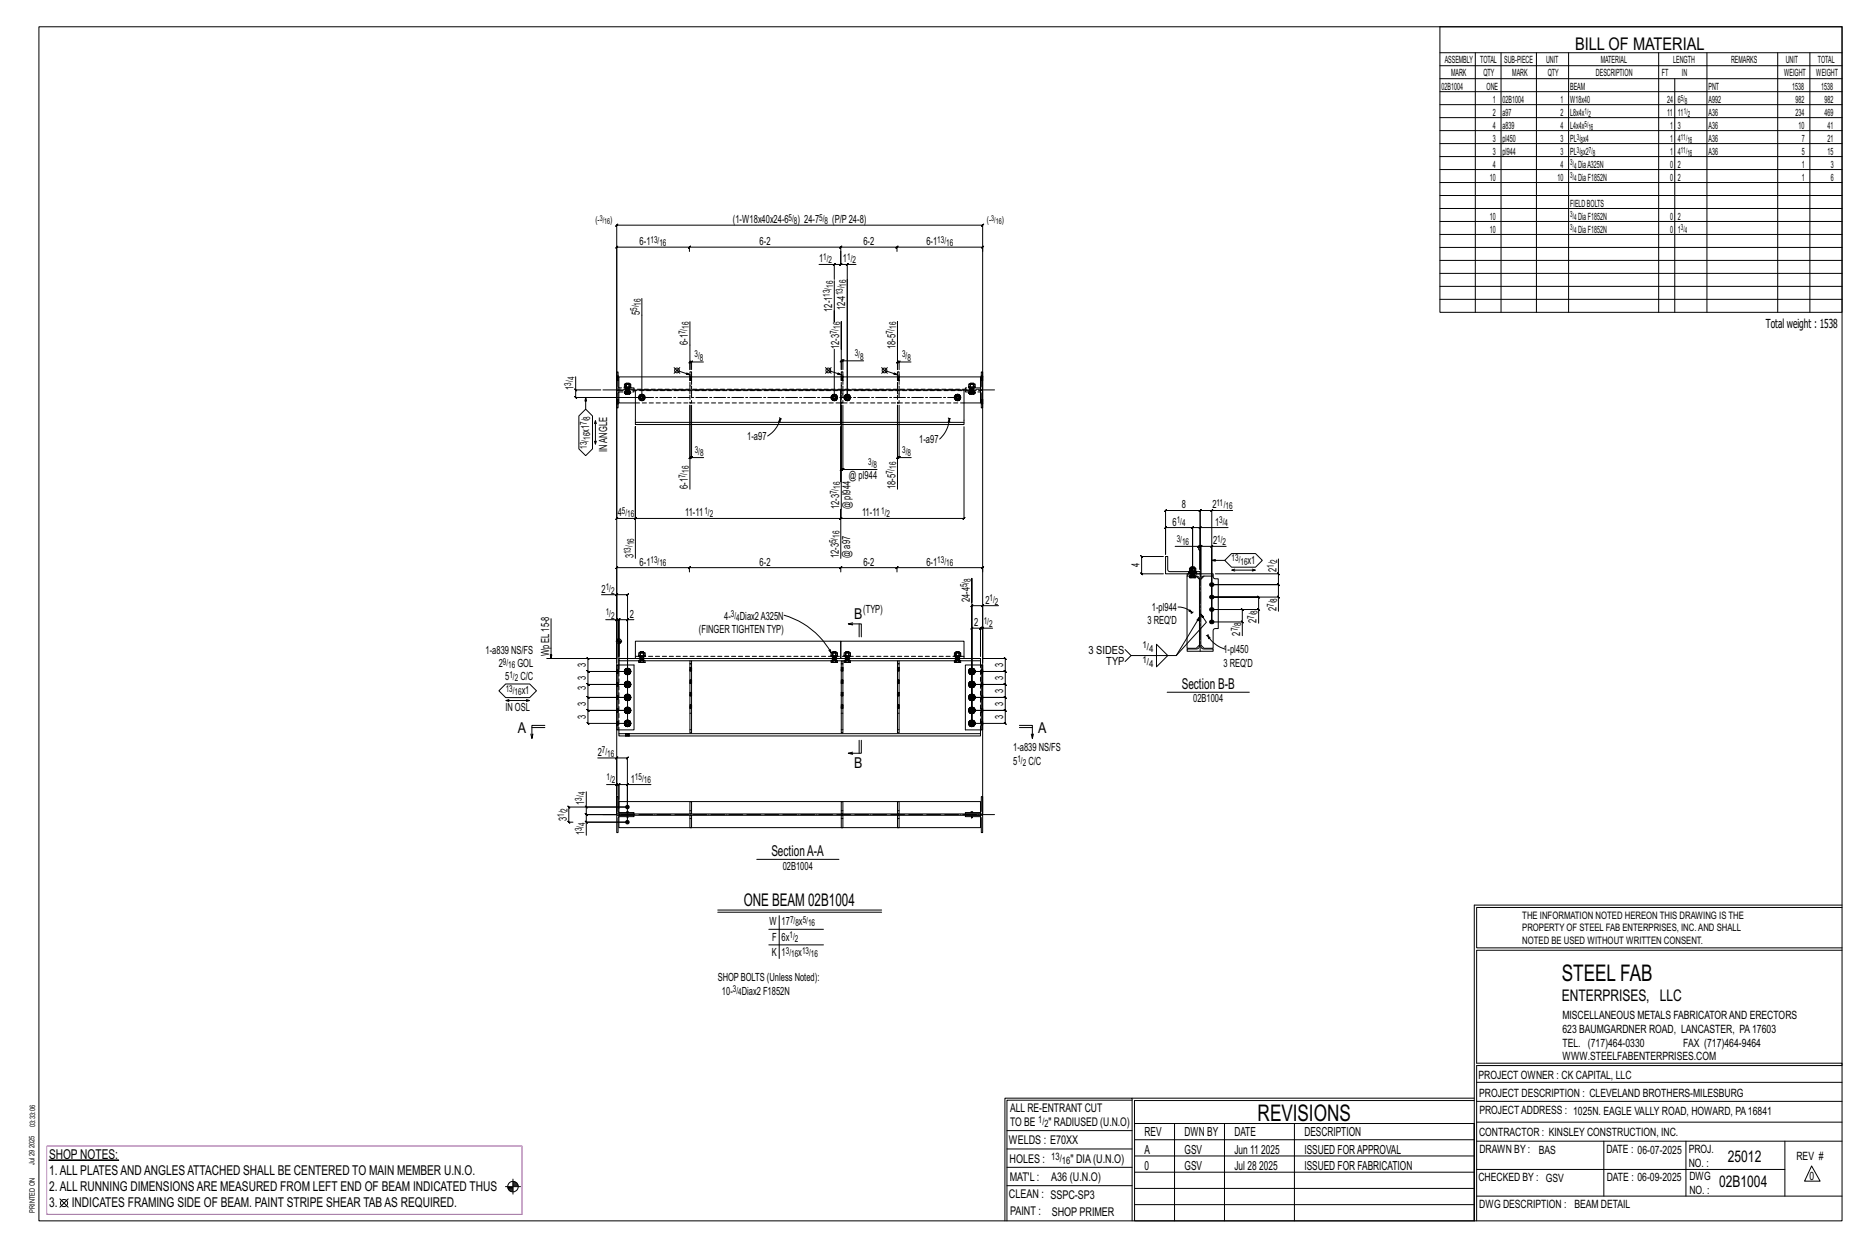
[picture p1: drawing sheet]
<svg xmlns="http://www.w3.org/2000/svg" width="914mm" height="610mm" viewBox="0 0 914 610" stroke-linecap="round" stroke-linejoin="round" font-family="sans-serif">
<g fill="#000" stroke="#000" stroke-width=".49">
<path d="M24 568h34z"/>
<circle cx="593" cy="298" r="1"/>
<circle cx="593" cy="286" r="1"/>
<circle cx="593" cy="292" r="1"/>
<circle cx="593" cy="304" r="1"/>
<circle cx="307" cy="395" r=".9"/>
<circle cx="307" cy="402" r=".9"/>
</g>
<g fill="none" stroke="#000" stroke-width=".49">
<path d="M19 13h883v584h-883zM705 13h197v140h-197zM705 26h197M705 32h197M705 39h197M722 26v127M735 26v127M752 26v127M768 26v127M812 26v127M820 39v114M836 26v127"/>
<path d="M870 26v127M886 26v127M705 45h197M705 51h197M705 58h197M705 64h197M705 70h197M705 77h197M705 83h197M705 89h197M705 96h197M705 102h197"/>
<path d="M705 108h197M705 115h197M337 121l1-1zM337 123l1-3-1 1h-35v-1l-1 1h1v72M337 121h75h-1l1-1v3M401 129h7v8M408 129v1l1-1zM408 137v20v-5M412 123v6l-1 1 1-1h-4M412 123v6l-1 1 1-1h3M412 121h27l1-1-1 3M412 120l-1 1z"/>
<path d="M415 129l-1 1zM419 129h-4v65v-57M439 121h42l1-1-1 3M440 120l-1 1zM705 121h197M705 127h197M705 134h197M314 146v48M338 157v24v-4l-1 1 1-1h1M705 140h197M705 146h197M330 180l3 3"/>
<path d="M333 180l-3 3M339 177l-1 1zM344 177h-5v4M404 180l3 3M407 180l-3 3M408 171v23zM412 171v-14v24v-4h-1l1-1v1h1M413 177v-1l-1 1zM423 177h-10v4M432 180l2 3M434 180l-2 3M439 171v-14v24v-4v1l1-1h-1h1"/>
<path d="M441 177l-1 1zM446 177h-6v4M281 190l1 1zM282 184v7h12M282 191v3h-1l1 1v-1h31M287 194v6M302 195h.1M302 198h.1M302 184h.1M302 186h.1M302 192v62h-1l1-1v1h9l1-1-1 1v-45v45l1-1-1 1h101h-1l1-1v1v-5v5h-1l1-1v1h60h-1l1-1v1v-45M303 195h.1"/>
<path d="M303 198h.1M303 184h.1M303 186h.1M303 191h-1v9h1v-8M303 190v-8h-1v8h1M306 189l3 1zM306 192h.1M306 189v-1v1M306 192v1M306 192h1h-1v1M306 190h.1M306 191h.1"/>
<path d="M306 193l1-1h1v1M307 192h.1M307 193l1-1v1M308 192h-1v1M308 189v-1h-2h3v1M308 190h.1M308 191h.1M308 192h.1M308 192h1M309 192h.1M309 192l-1 1M311 197h-8v-13h177v13h-8"/>
<path d="M313 193h2l1 1-1 2h-2v-2zM331 181l7 2M338 184h.1M338 186h.1M338 183v-1h1v2M338 183v1M339 198v26h5M339 184h.1M339 186h.1M405 181l7 2M408 193h1l1 1-1 2h-1l-1-2zM412 191h60v17h-60z"/>
<path d="M412 184h.1M412 186h.1M412 183v-1h1v2M412 183v1M413 198v32h16M413 184h.1M413 186h.1M414 193h2v1v2h-2l-1-2zM433 181l6 2M439 184h.1M439 186h.1M439 183v-1h1v2"/>
<path d="M439 183v1M440 198v26h6M440 184h.1M440 186h.1M468 193h1l1 1-1 2h-1l-1-2zM474 189l3 1zM474 192h.1M474 189v-1h1v1M474 192l1 1M475 192h-1l1 1M475 190h.1M475 191h.1"/>
<path d="M475 192h.1M475 193v-1h2l-1 1M475 192h1M476 193l1-1v1M476 192l-1 1M476 188h1v1M477 188h-2h1v1M477 190h.1M477 191h.1M477 192h.1M477 192l-1 1M480 191h1v9h-1v-8"/>
<path d="M480 190v-8h1v8h-1M480 195h.1M480 198h.1M480 184h.1M480 186h.1M481 195h.1M481 198h.1M481 184h.1M481 186h.1M283 204l4-4 3 4v16l-3 3-4-3zM291 207v-1l1 1M291 216v1"/>
<path d="M291 206v11l1-1M311 207h101v1h-101zM311 209v64M382 204v1M382 205v1h-1zM382 205a14 14 0 0 1-6 8M382 205h1M412 209v27zM412 206v1h60M412 206v-15h-101v16M412 209v27M464 204l1 1"/>
<path d="M465 205v2l-1-1zM465 205a15 15 0 0 1-5 10M465 205h.1M339 224v-1l-1 1zM339 224h-1v-1l-1 1h1v-26v41M412 230l1-1zM413 230h-1v-1l-1 1h1v-32v51M440 224l1-1-1 1zM440 224h-1l1-1-1 1v-26v41M412 249v24M587 258h1l-1 1zM587 258h-3l-1 1 1-1v24v-24l-1 1 1-1h-13l-1 1 1-1v13v-21h-1l1-1v1h16l1-1-1 1v29v-21h14"/>
<path d="M593 250l1-1zM593 250h-6l1-1-1 1v29v-9v-1v-2h-12M603 250h-10v54v-37h7M337 280l1-3-1 1h-35v-1l-1 1h1v46M337 278h75h-1l1-1v3M338 277l-1 1zM411 278l1-1zM412 278h27l1-1-1 3M439 278h42l1-1-1 3M440 277l-1 1zM569 272h-10h-1l1 1v-1v9l-1-1 1 1h10M571 272h1v7v1h15v1h-16z"/>
<path d="M582 280h.1M582 279l3 1zM582 279v-1h1v1M583 280h.1M585 279v-1h-2v-1l2 1v1M585 280h.1M586 280h.1M586 268l1-1zM587 267h1l-1 1 1-1v15v-15l-1 1 1-1h5M593 268l1-1zM593 274h7M600 274l3-3h12l3 3-3 3h-12z"/>
<path d="M603 279h11h-1M604 278l-1 1h1M613 278l1 1M626 273v8h-31M294 291h8v31v-19h-5M301 291l1-1zM302 291h5l1-1-1 1v63h-19l-1-1 1 1v-6l-1-1 1 1h19h-19l-1-1 1 1v-7v1l-1-1h1h19h-19v1l-1-1h1v-6l-1-1 1 1h19h-19l-1-1 1 1v-6l-1-1 1 1-1-1 1 1v-7v1l-1-1h1h12M476 295v-12v71v-58l-1 1 1-1h5M481 297l1-1zM489 296h-8v26h11l1 1-1-1v7v-1l1 1h-1h-16h16v-1l1 1h-1v6v-1l1 1h-1h-16h16v-1l1 1h-1v6l1 1-1-1h-16h16l1 1-1-1v7v-1l1 1h-1h-16h16v-1l1 1h-1v6v-1l1 1h-1h-16v-47l-1 1 1-1h4l-1 1 1-1v14v-14l-1 1 1-1h1M577 297l4 1 3 2M581 281h13v1h-5l-1 1v33l1 1 5 1v1h-13v-1l5-1 1-1v-33l-1-1h-5z"/>
<path d="M581 282v35h5l1-1M582 281h.1M582 282h1v1h-1zM582 298l2 2-2-1zM583 281h.1M583 282h.1M583 282h2v1v-1M583 283h2M584 300h-1M584 299v1M585 281h.1M585 282h.1"/>
<path d="M586 282l1 1M586 281h.1M589 282l-1 1M594 282v1h2v25h-2v9h-5l-1-1M616 298l1 1zM616 298v-6l1 1-1-1h-23h33v7M625 292l1 1zM625 280l1 1zM626 281v5h-1l1 1v-1h-33h33h-1l1 1v-1v6M270 303v19M301 304l1-1zM302 314h2"/>
<path d="M302 303h8M302 313v1M303 313v1M303 312v9v-18l-1 1 1-1-1 1 1-1v26M303 314v1M304 314v1M304 314h.1M307 304l1-1zM307 303v26h-19h19M311 314h101v8h-101zM384 301a39 39 0 0 1 23 19M406 318l1 2z"/>
<path d="M412 314h60v8h-60zM417 306l-2-1h7v7M417 305h-2M421 305v7M469 319h1v2M470 319h-2h1v2M481 308l1-1zM486 307h-5v17M566 315l6 6-6 5zM587 302l-11 19h-22l-3-3M588 300l3 4-15 17M591 311l1 1z"/>
<path d="M591 311a15 15 0 0 0 9 7M591 311h.1M592 311h-1M593 304h15v7M608 304l1 1zM608 304v-6l1 1-1-1h-15h23v7M244 338l4-3h11l4 3-4 3h-11zM268 322h34M302 325h1v32h-1zM303 325h7v32h-7M303 323v2M306 335h.1"/>
<path d="M306 329h.1M306 334v1M306 328v1M306 336h1M306 330h1M306 334v1v1v-1M306 328v-1v2v1v-1M306 329l1 1M307 340h-1M307 333l-1 1M307 327h-1M307 336h1"/>
<path d="M307 329l1 1M307 334l1-1v1M307 327l-1 1M307 327h1v1M308 334l1 1M308 328l1 1M308 340h-1M308 333l-1 1M308 327l-1 1M308 336h-1M308 329v1h-1M308 335h1l-1 1"/>
<path d="M308 329h1l-1 1M308 335v1M308 329h.1M308 334h1h-1M308 327l1 1h-1M309 334v1M309 328v1M311 322h-8v1h35M313 321h3zM313 323v1zM313 321v-2v2M313 322h.1"/>
<path d="M313 323h.1M313 321h.1M313 323h2v1h1v-1h-1M313 324h2M315 321v-2h-2h3v2M315 321h.1M315 322h.1M315 323h.1M338 323h1v36h-1zM339 323h73M407 321h3zM407 323h1v1h-1z"/>
<path d="M407 321v-2h1v2M408 322h.1M408 323h.1M408 321h.1M408 323h1v1h1v-1h-1M408 324h1M409 321v-2h-1h2v2M409 321h.1M409 322h.1M409 323h.1M412 323h1v36h-1zM413 323h26"/>
<path d="M413 321h3zM413 323h1v1h-1zM413 321v-2h1v2M414 322h.1M414 323h.1M414 321h.1M414 323h2v1v-1M414 324h2M416 321v-2h-2h2v2M416 321h.1M416 322h.1M416 323h.1"/>
<path d="M439 323h1v36h-1zM467 321h3zM467 323h1v1h-1zM467 321v-2h1v2M468 322h.1M468 323h.1M468 321h.1M468 323h1v1h1v-1h-1M468 324h1M470 321h.1M470 322h.1M470 323h.1"/>
<path d="M472 322h8v1h-40M474 335h1M474 329h1M474 328l1 1M474 334l1 1M475 330h.1M475 336h.1M475 329h-1M475 335h-1M475 328v-1l-1 2 1 1v-1M475 334l-1 1 1 1v-1M475 329l1 1"/>
<path d="M475 336h1M475 327h.1M475 333v1M475 340h.1M476 327l-1 1M476 327h1l-1 1M476 333l-1 1M476 334v-1l1 1h-1M476 340h-1M476 328l1 1M476 334l1 1M476 329l1 1h-1"/>
<path d="M476 336h1h-1M477 329v1M477 335v1M477 329h-1M477 335l-1 1M477 327v1M477 334h.1M477 328v1M477 334v1M480 323v2M480 325h1v32h-1zM480 325h-7v32h7"/>
<path d="M554 321l-3 3M571 339h41M248 343h11h-1M249 342l-1 1h1M258 342l1 1M260 359v2M260 356h7M267 355h-7v6l1-2M303 359h177v1h-177zM303 357v2M306 354h.1M306 348h.1"/>
<path d="M306 341h.1M306 353v1M306 347v1M306 355h1M306 349h1M306 342l1 1M306 341v1M306 354v-1v1v1v-1M306 347v-1v2v1v-1M306 341v-1v1v1M306 359h.1M306 348l1 1"/>
<path d="M307 353h-1M307 346h-1M307 355h1M307 349h1M307 342l1 1M307 352l-1 1M307 353h1M307 346l-1 1M307 347l1-1v1M307 340h1M308 353l1 1M308 347l1 1"/>
<path d="M308 340l1 1v1M308 353h-1M308 346l-1 1M308 355h-1M308 348v1h-1M308 342v1l-1-1M308 359h.1M308 354h1l-1 1M308 348h1l-1 1M308 342h1h-1M308 354v1M308 348v1"/>
<path d="M308 341v1M308 353h1l-1 1M308 346l1 1h-1M308 340l1 1h-1M309 353v1M309 347v1M309 341h.1M474 354h1M474 348h1M474 341h1M474 347l1 1M474 353l1 1"/>
<path d="M475 342v1M475 349h.1M475 355h.1M475 341l-1 1M475 348h-1M475 354h-1M475 341v-1l-1 1 1 1M475 347v-1l-1 2 1 1v-1M475 354v-1l-1 1 1 1v-1M475 342l1 1M475 348l1 1M475 355h1"/>
<path d="M475 346h.1M475 353h.1M475 349h1M476 340h1h-1M476 346l-1 1M476 347v-1h1l-1 1M476 352l-1 1M476 353h1h-1M476 340l1 1v1M476 347l1 1M476 353l1 1M476 353h-1"/>
<path d="M476 342h1l-1 1v-1M476 348l1 1h-1M476 355h1h-1M477 342h.1M477 348v1M477 354v1M477 341l-1 1M477 348l-1 1M477 354l-1 1M477 340v1M477 346v1M477 353v1"/>
<path d="M477 341h.1M477 347v1M480 357v2M499 355h6v6l1-2M499 356h6M505 359v2M293 371h9v27M301 371l1-1zM302 371h5l1-1-1 1v31h-20v7M306 360h.1M308 360h.1M417 368l-2 1"/>
<path d="M421 362v7M422 362v7h-7h2M286 394l1 1zM287 395v4l-1-1 1 1h15M297 384h5v5M302 399h8v1h-7v7h-1zM302 390h1v7l7 1h-8zM302 384h-1l1-1zM302 399h-15l-1-1 1 1v3h20M302 399v-289l-1 1 1-1h179v1l1-1h-1v289M302 384h1h-1l1-1v1v7M303 398h177v1h-177z"/>
<path d="M303 400v5h35M303 397v-5h177v5M307 397l1 1zM307 400h.1M307 384l1-1-1 1zM307 384h-4v-1l-1 1h1v12M307 395h-29v-1l1 1h-1v7l1 1-1-1h2M319 384h-12v11h-20v-8M338 399h1v6h-1zM338 392h1v6h-1zM412 399h1v6h-1zM412 392h1v6h-1z"/>
<path d="M439 399h1v6h-1zM439 392h1v6h-1zM473 399h8v8h-1v-7h-7zM475 397l1 1zM476 400h.1M480 400v5h-40M480 390h1v8h-8l7-1zM286 402l1 1zM339 405h73M413 405h26M370 420h41M351 445h81"/>
<path d="M351 446h81M376 455h27M381 448v21M722 443v154M722 443h180M902 444h-179v20h179M376 462h27M902 465h-179v55h179v1h-179v76M554 538h-61v59M554 537h168M722 538h-167v13M723 539h179"/>
<path d="M723 530h179M493 553h61M555 550h167v47h-167zM555 558h167M575 550v47M599 550v47M634 550v47M723 549h179M723 558h179M785 558v27M825 558v27M874 558v27"/>
<path d="M251 577v7M251 579h2M251 580h3M251 578h2M493 571h61M493 562h61M555 573h167M555 566h167M723 572h151M887 570l4 8h-8zM29 587l4 4M33 587l-4 4"/>
<path d="M247 581h8M249 581h2M249 582h2M250 583h1M492 597v-60h62v60M493 580h61M555 589h167M555 581h167M723 585h179"/>
<circle cx="314" cy="194" r=".8"/>
<circle cx="314" cy="194" r="1.6"/>
<circle cx="331" cy="181" r="1.2"/>
<circle cx="405" cy="181" r="1.2"/>
<circle cx="408" cy="194" r=".8"/>
<circle cx="408" cy="194" r="1.6"/>
<circle cx="415" cy="194" r=".8"/>
<circle cx="415" cy="194" r="1.6"/>
<circle cx="433" cy="181" r="1.2"/>
<circle cx="469" cy="194" r=".8"/>
<circle cx="469" cy="194" r="1.6"/>
<circle cx="303" cy="314" r="1.2"/>
<circle cx="31" cy="589" r="1.8"/>
<circle cx="251" cy="581" r="2.6"/>
</g>
<path d="M23 561h233v33h-233z" fill="none" stroke="#f0f" stroke-width=".5"/>
<g fill="none" stroke="#000" stroke-width=".49" stroke-dasharray="2 1.4">
<path d="M302 196h1M302 196v-1M302 198h.1M302 197l1 1M302 197h1M302 185h1M302 184h1M302 184h.1M302 186h.1M302 186h1M302 185l1 1M302 198h1"/>
<path d="M303 195h-1M303 184h-1M303 195v1M303 197l-1-1 1 1M303 184h.1M303 185h-1l1 1M303 192h7v-1M303 191h177M306 192h.1M306 192v1M306 189v-1v1v-1v1h2h-2M306 192h1"/>
<path d="M306 193v-1v1v-1h1M306 191v1M306 191h.1M306 190h.1M306 190v1M306 190v2v-2M306 188h1M306 188h2M306 193h1M306 188h.1M307 190h-1l1-1M307 190h1"/>
<path d="M307 189h1M307 191l-1 1M307 190h.1M307 191v-1M307 192h.1M307 192v1l1-1M307 188h.1M307 188h1M307 190v1zM307 191l1 1zM307 191v1M307 191l1-1"/>
<path d="M307 193v-1h1M307 192h1M308 191v1M308 190h.1M308 191v-1M308 193h.1M308 192h.1M308 188h.1M308 189h.1M308 188v1zM308 189h1h-1v-1h1v1M308 190v2v-2"/>
<path d="M308 191h.1M308 192v-1M308 193v-1M308 192h1l-1 1zM308 190h1M308 189l1 1M309 192l-1 1zM309 192h.1M310 190h-7M311 197h161M313 194v2zM313 194l1 1z"/>
<path d="M313 193v1v-1h2h-2h2l1 1-1 2 1-2-1 2h-2h2h-2v-2zM315 194h.1M315 193l1 1zM338 186h.1M338 185h1h-1M338 193h1v4h-1zM338 191v2M338 184h1v5h-1zM338 189v1M338 184h.1M338 186h1M339 193v-2"/>
<path d="M339 190v-1M339 184h.1M339 184h-1M339 185h-1M339 186h-1M339 186h.1M339 185l-1-1M407 194l1 2zM408 194v1zM408 193l-1 1 1-1h1h-1h1l1 1-1 2 1-2-1 2h-1h1h-1l-1-2zM409 194h.1M409 193l1 1z"/>
<path d="M412 186h.1M412 185h1h-1M412 193h1v4h-1zM412 191v2M412 184h1v5h-1zM412 189v1M412 184h.1M412 186h1M413 193v-2M413 190v-1M413 184h.1M413 184h-1"/>
<path d="M413 185h-1M413 186h-1M413 186h.1M413 185l-1-1M413 194l1 2zM414 194v1zM414 193l-1 1 1-1h2h-2h2v1v2v-2v2h-2h2h-2l-1-2zM415 194h1zM416 193v1zM439 186h.1M439 185h1h-1M439 193h1v4h-1z"/>
<path d="M439 191v2M439 184h1v5h-1zM439 189v1M439 184h.1M439 186h1M440 193v-2M440 190v-1M440 184h.1M440 184h-1M440 185h-1M440 186h-1M440 186h.1"/>
<path d="M440 185l-1-1M467 194l1 2zM468 194v1zM468 193l-1 1 1-1h1h-1h1l1 1-1 2 1-2-1 2h-1h1h-1l-1-2zM469 194h1zM469 193l1 1zM473 191v1h7M474 192h.1M474 192l1 1M474 189h1h-1v-1h1v1v-1v1h1h-1M475 192h.1M475 193l-1-1 1 1-1-1h1"/>
<path d="M475 190h.1M475 190v1M475 191v1M475 191h.1M475 190v2v-2M475 188h.1M475 188h1M475 193h.1M475 190h-1l1-1M475 190h1M475 189h1M475 191v-1"/>
<path d="M475 192h1zM475 192l1 1v-1M475 190l1 1zM475 190h1zM476 191v-1M476 190h.1M476 191v1zM476 191l-1 1M476 192h-1M476 193l-1-1h1M476 192h.1M476 192h1"/>
<path d="M476 188h.1M476 191l1-1M476 191v1M476 190h1M476 193h.1M476 189h1M476 188h1M476 188v1zM476 189h1h-1v-1h1v1M477 190v2v-2M477 191h.1M477 191v-1"/>
<path d="M477 192h.1M477 192v-1M477 190h.1M477 193v-1M477 192l-1 1zM477 189v1M477 192v1zM480 190h-177M480 190h-7M480 198h.1M480 196l1 1-1-1M480 186h.1"/>
<path d="M480 185h1l-1-1M480 198h1M480 186h1M481 195h-1M481 184h-1M481 197h-1M481 198h.1M481 195v1M481 196l-1-1M481 196h-1M481 185h-1M481 186h-1"/>
<path d="M481 186h.1M481 184h.1M481 185l-1-1M582 280h.1M582 280v1M582 279h1h-1v-1h1v1v-1v1h2h-2M583 280v2v-2M583 278v-1M583 278h2M583 280h.1M583 278h.1M583 280h-1l1-1"/>
<path d="M583 280h2M583 279h2M583 277h2M584 278h.1M584 280h.1M585 278v1zM585 279v-1v1M585 280v2v-2M585 278v-1M585 280h-2v1h2v-1M585 280h.1M585 279v1"/>
<path d="M582 281h.1M582 281v-1M582 282h1v1h-1zM583 281v-1M583 281v1M583 281h.1M583 282h.1M583 282v1zM583 283h2M583 282h2M584 281v1zM584 281l-1 1"/>
<path d="M584 282h-1M584 282h.1M584 281v1M585 282v1zM585 281h.1M585 282h.1M585 282v-1M585 281l1-1M586 281v-1M586 281h.1M313 319h1M313 319h2"/>
<path d="M314 319h.1M314 319h1M315 319h.1M315 319v2zM408 319h.1M408 319h1M409 319h.1M409 319v2zM414 319h.1M414 319h2M415 319h.1M416 319v2z"/>
<path d="M416 319h.1M468 319h.1M468 319h1M468 319h2M469 319h.1M469 319v2zM470 319h.1M302 336h1zM302 336v-1M302 335l1 1M302 335h1M302 334h1"/>
<path d="M302 329h1zM302 329h.1M302 329h1M302 328h1M303 335h-1h1M303 329h-1h1M303 325v32M306 335h.1M306 329h.1M306 335v-1v1v1v-1M306 329v-2v2v1v-1M306 334v1z"/>
<path d="M306 335v1zM306 328v1zM306 329v1zM306 334v1M306 328v1M306 334h.1M306 336h1zM306 334l1-1zM306 327v1zM306 330h1zM306 327h1zM306 336h1"/>
<path d="M306 334l1-1M306 330h1M306 327h1M306 335l1 1M306 334h1M306 329h1M306 328h1M306 340h2zM306 336h2zM306 334h2zM306 330h2zM306 327h2z"/>
<path d="M306 334v1v-1v1v1v-1v1M306 328v-1v2v-1v1v1v-1v1v-1M306 335l1 1zM306 334h1zM306 329h1zM306 328h1zM307 340h.1M307 336h.1M307 333h.1M307 330h.1M307 327h.1M307 334h.1"/>
<path d="M307 329v1zM307 329h.1M307 328h.1M307 340h1h-1h1zM307 340h1zM307 333v1M307 336h1zM307 336h1M307 334h1zM307 333h1h-1h1v1zM307 333h1zM307 330h1z"/>
<path d="M307 330h1M307 329h1zM307 328h1zM307 327h1h-1h1v1zM307 327h1zM308 336h.1M308 336v-1zM308 334h.1M308 329h.1M308 328h.1M308 340h.1M308 333v1z"/>
<path d="M308 333v1M308 330h.1M308 327h.1M308 334v1zM308 328v1zM308 340l1 1zM308 334l1 1zM308 327l1 2zM308 335h.1M308 335h1l-1 1M308 334h1h-1M308 329h1l-1 1"/>
<path d="M308 328h1l-1-1M308 336v-1M308 334l1 1M308 330v-1M308 327v1l1 1M308 334h1zM308 327l1 1zM309 334v1zM309 334v1M309 328v1zM309 328v1M309 335l-1 1z"/>
<path d="M309 329l-1 1zM309 335h.1M309 329h.1M313 323v1zM313 321v-2v2v-2v2h2h-2M313 322v1M313 322h.1M313 322v-1M313 321v2v-2M313 323h.1M313 324h2M313 323h2"/>
<path d="M314 323h.1M314 321h.1M314 321h-1h1M314 321h1M314 322v-1M314 322l-1 1M314 322l1 1zM314 322v1M315 322v-1M315 321l-1 1 1-1M315 322v1M315 323h.1"/>
<path d="M315 321h.1M315 323v1zM315 323h1v1h-1zM315 321h1h-1v-2h1v2M315 321v2v-2M315 321v1zM315 322h.1M315 323v-1M315 321h1M338 327h1zM338 327h1h-1M338 333h1z"/>
<path d="M338 333l1 1-1-1M338 339h1zM338 339l1 1-1-1M338 325h1M339 325h-1M339 327h.1M339 327h-1M339 328h-1M339 333h.1M339 333h-1M339 334h-1M339 339h.1"/>
<path d="M339 339h-1M339 340h-1M407 323h1v1h-1zM407 321h1h-1v-2h1v2v-2v2h1h-1M408 322v1M408 322h.1M408 322v-1M408 321v2v-2M408 323h.1M408 323v1zM408 324h1M408 323h1"/>
<path d="M408 321h.1M408 321h-1h1M408 321h2M408 322l1 1zM409 322v-1M409 321l-1 1 1-1M409 322v1M409 323h.1M409 321h.1M409 323v1zM409 323h1v1h-1zM409 321h1h-1v-2h1v2"/>
<path d="M409 321v2v-2M409 321v1zM409 322h.1M409 323v-1M410 321h.1M412 327h1zM412 327h1h-1M412 333h1zM412 333l1 1-1-1M412 339h1zM412 339l1 1-1-1M412 325h1"/>
<path d="M413 325h-1M413 327h.1M413 327h-1M413 328h-1M413 333h.1M413 333h-1M413 334h-1M413 339h.1M413 339h-1M413 340h-1M413 323h1v1h-1zM413 321h1h-1v-2h1v2v-2v2h2h-2"/>
<path d="M414 322v1M414 322h.1M414 322v-1M414 321v2v-2M414 323h.1M414 323v1zM414 324h2M414 323h2M414 321h.1M414 321h-1h1M414 321h2M415 322v-1"/>
<path d="M415 322v1zM415 322l-1 1M415 323h-1M415 323h.1M415 322l1-1M415 321v1v-1M415 322v1M415 321h.1M416 323v1zM416 321v-2v2M416 321v2v-2M416 321v1z"/>
<path d="M416 322h-1M416 322h.1M416 323h.1M416 323v-1M416 321h.1M439 327h1zM439 327h1h-1M439 333h1zM439 333l1 1-1-1M439 339h1zM439 339l1 1-1-1M439 325h1"/>
<path d="M440 325h-1M440 327h.1M440 327h-1M440 328h-1M440 333h.1M440 333h-1M440 334h-1M440 339h.1M440 339h-1M440 340h-1M467 323h1v1h-1zM467 321h1h-1v-2h1v2v-2v2h1h-1"/>
<path d="M468 322v1M468 322h.1M468 322v-1M468 321v2v-2M468 323h.1M468 323v1zM468 324h1M468 323h1M468 321h.1M468 321h-1h1M468 321h2M469 322v-1"/>
<path d="M469 322v1zM469 322l-1 1M469 323h-1M469 323h.1M469 322l1-1M469 321v1v-1M469 322v1M469 321h.1M469 323v1zM469 323h1v1h-1zM469 321h1h-1v-2h1v2M470 321v2v-2"/>
<path d="M470 321v1zM470 322h-1M470 322h.1M470 323h.1M470 323v-1M470 321h.1M472 321h-161M474 329h.1M474 335h.1M474 329l1-2-1 2 1 1-1-1h1M474 335l1-1-1 1 1 1-1-1h1M474 328v1z"/>
<path d="M474 329l1 1zM474 334v1zM474 335l1 1zM474 329h1M474 328l1 1M474 335h1M474 334l1 1M475 327l-1 1zM475 330h.1M475 327h.1M475 334h-1zM475 336h.1"/>
<path d="M475 334v-1zM475 334v-1M475 329h.1M475 328h.1M475 335v1M475 334h.1M475 335h.1M475 330h1zM475 327h1zM475 336h1zM475 334h1zM475 340h1z"/>
<path d="M475 328v-1l-1 2v-1v1l1 1-1-1 1 1v-1M475 334l-1 1v-1v1l1 1-1-1 1 1M475 328v1zM475 334v1zM475 335v1zM475 333h1zM475 329l1 1h-1h1h-1zM475 329h1zM475 328h1zM475 336h1h-1h1h-1zM476 327h-1h1h-1h1M476 330h.1"/>
<path d="M476 329h.1M476 328h.1M476 327v1zM476 327h.1M476 333h-1h1h-1l1 1M476 336h.1M476 334h.1M476 333v1zM476 333h.1M476 340h-1h1h-1h1M476 340h.1M476 336v-1z"/>
<path d="M476 330h1zM476 330h1M476 327h1zM476 327h1M476 336h1zM476 336h1M476 333l1 1zM476 333l1 1M476 340h1zM476 340h1M476 328l1 1zM476 334l1 1z"/>
<path d="M476 327l1 2zM476 340l1 1zM477 329h-1zM477 335h-1zM477 329v1M477 328v-1M477 335v1M477 334h.1M477 330v-1M477 327l-1 1 1 1M477 336v-1M477 334h-1l1 1"/>
<path d="M477 327v1zM477 328v1zM477 328v1M477 334v1zM477 334v1M477 329v1zM477 335v1zM477 329l-1 1zM477 335l-1 1zM477 329h.1M477 335h.1M480 328h1z"/>
<path d="M480 328l1 1-1-1M480 334h1zM480 335h1l-1-1M481 328h.1M481 328h-1M481 329h-1M481 334h.1M481 335l-1-1M481 335h-1M481 336h-1M302 355h1zM302 355h.1"/>
<path d="M302 354l1 1M302 354h1M302 353h1M302 348h1zM302 348h.1M302 348h1M302 347h1M302 342h1zM302 342h.1M302 342h1M302 341h1M302 340h1"/>
<path d="M303 354h-1l1 1M303 348h-1h1M303 342l-1-1 1 1M306 354v1zM306 348h.1M306 341v1zM306 354h.1M306 354v-1v1v1v-1M306 348v-2v2v1v-1M306 341v-1v1v2v-2M306 353v1zM306 355h.1"/>
<path d="M306 347v1zM306 348v1zM306 341h.1M306 342h.1M306 353v1M306 347v1M306 342v-1M306 353h.1M306 355h1zM306 353l1-1zM306 346v1zM306 349h1z"/>
<path d="M306 346h1zM306 340v1zM306 342l1 1zM306 340h1zM306 355h1M306 353h1zM306 353h1M306 349h1M306 346h1M306 342l1 1M306 340h1M306 354l1 1"/>
<path d="M306 354l1-1M306 348l1 1M306 347h1M306 342h1M306 341l1-1M306 359h.1M306 359v1M306 355h2zM306 353h2zM306 349h2zM306 346h2zM306 343h2z"/>
<path d="M306 353v1v-1v1v1v-1v1M306 347v-1v2v-1v1v1v-1v1v-1M306 340v1v1M306 354l1 1zM306 354l1-1zM306 348h1zM306 347h1zM306 342h1zM306 341h1zM307 355v1zM307 352h.1M307 349h.1"/>
<path d="M307 346h.1M307 343h.1M307 359v1zM307 355h.1M307 353h.1M307 348h.1M307 347h.1M307 342v1zM307 342h.1M307 341v-1zM307 359h.1M307 352v1v-1v1"/>
<path d="M307 356l1-1zM307 355h1zM307 355h1M307 353h1zM307 352l1 1-1-1 1 1zM307 352h1zM307 346v1M307 349h1zM307 349h1M307 348h1zM307 347h1zM307 346h1h-1h1v1z"/>
<path d="M307 346h1zM307 343h1zM307 343h1M307 342l1 1M307 342h1zM307 340l1 1zM308 355h.1M308 355v-1zM308 353v1zM308 353h.1M308 349v-1M308 348h.1"/>
<path d="M308 347h.1M308 342h.1M308 341h.1M308 349h.1M308 346h.1M308 343v-1zM308 343v-1M308 352v1zM308 354h.1M308 347v1zM308 353l1 1zM308 346l1 2z"/>
<path d="M308 341v1zM308 354h1l-1 1M308 354l1-1h-1M308 348h1l-1 1M308 347h1l-1-1M308 342h1h-1M308 341h1l-1-1M308 355v-1M308 353l1 1M308 346v1l1 1M308 342v-1M308 340l1 2"/>
<path d="M308 353h1zM308 346l1 1zM309 353v1zM309 353v1M309 347v1zM309 347v1M309 341h.1M309 355h-1zM309 348l-1 1zM309 342h-1zM309 354l-1 1zM309 341l-1 2z"/>
<path d="M309 354v1zM309 348h.1M309 341v1zM338 345h1zM338 345l1 1-1-1M338 349h1M339 357h-1M339 345h.1M339 345h-1M339 346h-1M339 347h-1M412 345h1z"/>
<path d="M412 345l1 1-1-1M412 349h1M413 357h-1M413 345h.1M413 345h-1M413 346h-1M413 347h-1M439 345h1zM439 345l1 1-1-1M439 349h1M440 357h-1M440 345h.1"/>
<path d="M440 345h-1M440 346h-1M440 347h-1M474 341v1zM474 348h.1M474 354v1zM474 341l1-1-1 1 1 2-1-2h1M474 348l1-2-1 2 1 1-1-1h1M474 354h.1M474 354l1-1-1 1 1 1-1-1h1M474 341h.1M474 342h1z"/>
<path d="M474 347v1zM474 348l1 1zM474 353v1zM474 355h1zM474 342l1-1M474 341h1M474 348h1M474 347l1 1M474 354h1M474 353l1 1M475 340l-1 1zM475 342v1z"/>
<path d="M475 340h.1M475 346l-1 1zM475 349h.1M475 346h.1M475 353h-1zM475 355h.1M475 353v-1zM475 342v1M475 353h.1M475 342h.1M475 341v-1M475 348v1"/>
<path d="M475 347h.1M475 354v1M475 354v-1M475 341v1zM475 348h.1M475 354h.1M475 343h1zM475 349h1zM475 346h1zM475 355h1zM475 353h1zM475 340l-1 1v1h1h-1h1"/>
<path d="M475 347v-1l-1 2v-1v1l1 1-1-1 1 1v-1M475 353l-1 1v-1v1l1 1-1-1 1 1M475 341h.1M475 347v1zM475 354v1zM475 354v-1zM475 355l1 1zM475 352h1zM475 342l1 1h-1h1h-1zM475 342h1zM475 341l1-1zM475 349h1h-1h1h-1z"/>
<path d="M475 348h1zM475 347h1zM475 355h1h-1h1h-1zM476 343h.1M476 342v1M476 342h.1M476 340v1zM476 346h-1h1h-1l1 1M476 349h.1M476 348h.1M476 347h.1M476 346v1z"/>
<path d="M476 346h.1M476 352l-1 1 1-1-1 1h1M476 356v-1zM476 355h.1M476 353h.1M476 352v1v-1v1zM476 352h.1M476 341h.1M476 349v-1M476 355v-1zM476 353v1zM476 343l1-1z"/>
<path d="M476 343l1-1M476 349h1zM476 349h1M476 346h1zM476 346h1M476 355h1zM476 355h1M476 353h1zM476 353h1M476 352l1 1zM476 341h1zM476 347l1 1z"/>
<path d="M476 354h1zM476 346l1 2zM476 353l1 1zM477 341l-1 1zM477 348h-1zM477 354h-1zM477 342h.1M477 341v-1M477 348v1M477 347v-1M477 354v1M477 354v-1"/>
<path d="M477 342v-1M477 340h-1l1 2M477 349v-1M477 346l-1 1 1 1M477 355v-1M477 353h-1l1 1M477 340v1zM477 346v1zM477 353h.1M477 341h.1M477 347v1zM477 347v1"/>
<path d="M477 353v1zM477 353v1M477 348v1zM477 355h.1M477 341l-1 2zM477 348l-1 1zM477 354l-1 1zM477 341v1zM477 348h.1M477 354v1zM480 357v-32M480 340h1z"/>
<path d="M480 341h1h-1M480 347h1zM480 347l1 1-1-1M480 353h1zM480 354h1l-1-1M481 340v1M481 341l-1-1M481 341h-1M481 342h-1M481 347h.1M481 347h-1M481 348h-1"/>
<path d="M481 353h.1M481 354l-1-1M481 354h-1M481 355h-1M306 360h.1M307 360v-1M307 360l1-1M308 360v-1M308 360h.1M303 397v1M303 399v1M307 397l1 1z"/>
<path d="M307 400h.1M339 397h-1M413 397h-1M440 397h-1M475 397l1 1zM476 400h.1M480 398v-1M480 400v-1M338 405h1M338 400h1M412 405h1M412 400h1"/>
<path d="M439 405h1M439 400h1"/>
<circle cx="314" cy="194" r=".8"/>
<circle cx="314" cy="194" r="1.6"/>
<circle cx="408" cy="194" r=".8"/>
<circle cx="408" cy="194" r="1.6"/>
<circle cx="415" cy="194" r=".8"/>
<circle cx="415" cy="194" r="1.6"/>
<circle cx="469" cy="194" r=".8"/>
<circle cx="469" cy="194" r="1.6"/>
</g>
<path d="M295 191h193M295 399h193" fill="none" stroke="#000" stroke-width=".49" stroke-dasharray="6.8 1 0 1"/>
<path d="M314 194h155M587 281v38" fill="none" stroke="#000" stroke-width=".49" stroke-dasharray="5.8 1 1 1"/>
<g font-size="11.2">
<text x="764" y="480">STEEL FAB</text>
<text x="616" y="548">REVISIONS</text>
</g>
<g font-size="8.6">
<text x="771" y="24">BILL OF MATERIAL</text>
<text x="364" y="443">ONE BEAM 02B1004</text>
</g>
<g font-size="7.9">
<text x="765" y="490">ENTERPRISES, LLC</text>
<text x="846" y="569">25012</text>
<text x="842" y="581">02B1004</text>
</g>
<g font-size="7.3">
<text x="418" y="303">B</text>
<text x="578" y="337">Section B-B</text>
<text x="253" y="359">A</text>
<text x="508" y="359">A</text>
<text x="418" y="376">B</text>
<text x="378" y="419">SectionA-A</text>
</g>
<g font-size="6.6">
<text x="24" y="567">SHOP NOTES:</text>
<text x="24" y="575">1.ALL PLATESANDANGLESATTACHED SHALL BE CENTERED TO MAIN MEMBER U.N.O.</text>
<text x="24" y="583">2.ALL RUNNING DIMENSIONSARE MEASURED FROM LEFT END OF BEAM INDICATED THUS</text>
<text x="24" y="591">3.</text>
<text x="35" y="591">INDICATES FRAMING SIDE OF BEAM. PAINT STRIPE SHEAR TABAS REQUIRED.</text>
</g>
<g font-size="6.1">
<text x="864" y="161">Total weight : 1538</text>
<text x="560" y="556">REV</text>
<text x="580" y="556">DWN BY</text>
<text x="604" y="556">DATE</text>
<text x="639" y="556">DESCRIPTION</text>
<text x="560" y="564">A</text>
<text x="580" y="564">GSV</text>
<text x="604" y="564">Jun 11</text>
<text x="617" y="564">2025</text>
<text x="639" y="564">ISSUED FORAPPROVAL</text>
<text x="560" y="572">0</text>
<text x="580" y="572">GSV</text>
<text x="604" y="572">Jul 28</text>
<text x="616" y="572">2025</text>
<text x="639" y="572">ISSUED FOR FABRICATION</text>
</g>
<g font-size="5.9">
<text x="494" y="560">WELDS : E70XX</text>
<text x="494" y="569">HOLES :</text>
<text x="524" y="569">&quot; DIA(U.N.O)</text>
<text x="494" y="578">MAT'L :</text>
<text x="515" y="578">A36 (U.N.O)</text>
<text x="494" y="586">CLEAN : SSPC-SP3</text>
<text x="495" y="595">PAINT :</text>
<text x="515" y="595">SHOP PRIMER</text>
</g>
<g font-size="5.8">
<text x="494" y="544">ALL RE-ENTRANT CUT</text>
<text x="494" y="551">TO BE</text>
<text x="513" y="551">&quot; RADIUSED (U.N.O)</text>
</g>
<g font-size="5.6">
<text x="765" y="499">MISCELLANEOUS METALS FABRICATORAND ERECTORS</text>
<text x="765" y="505">623 BAUMGARDNER ROAD, LANCASTER, PA17603</text>
<text x="765" y="512">TEL. (717)464-0330</text>
<text x="824" y="512">FAX (717)464-9464</text>
<text x="765" y="519">WWW.STEELFABENTERPRISES.COM</text>
<text x="724" y="528">PROJECT OWNER : CK CAPITAL, LLC</text>
<text x="724" y="537">PROJECT DESCRIPTION : CLEVELAND BROTHERS-MILESBURG</text>
<text x="724" y="545">PROJECTADDRESS : 1025N. EAGLE VALLY ROAD, HOWARD, PA16841</text>
<text x="724" y="556">CONTRACTOR : KINSLEY CONSTRUCTION, INC.</text>
<text x="724" y="564">DRAWN BY :</text>
<text x="753" y="564">BAS</text>
<text x="786" y="564">DATE : 06-07-2025</text>
<text x="827" y="564">PROJ.</text>
<text x="879" y="568">REV #</text>
<text x="827" y="571">NO. :</text>
<text x="724" y="578">CHECKED BY : GSV</text>
<text x="787" y="578">DATE : 06-09-2025</text>
<text x="827" y="578">DWG</text>
<text x="886" y="578">0</text>
<text x="827" y="584">NO. :</text>
<text x="724" y="591">DWG DESCRIPTION : BEAM DETAIL</text>
</g>
<g font-size="5.5">
<text x="359" y="109">(1-W18x40x24-6</text>
<text x="390" y="109">) 24-7</text>
<text x="407" y="109">(P/P24-8)</text>
<text x="313" y="120">6-1</text>
<text x="372" y="120">6-2</text>
<text x="423" y="120">6-2</text>
<text x="453" y="120">6-1</text>
<text x="401" y="128">1</text>
<text x="413" y="128">1</text>
<text x="313" y="154" transform="rotate(-90 313 154)">5</text>
<text x="407" y="153" transform="rotate(-90 407 153)">12-1</text>
<text x="414" y="152" transform="rotate(-90 414 152)">12-4</text>
<text x="337" y="169" transform="rotate(-90 337 169)">6-1</text>
<text x="411" y="171" transform="rotate(-90 411 171)">12-3</text>
<text x="438" y="171" transform="rotate(-90 438 171)">18-5</text>
<text x="281" y="191" transform="rotate(-90 281 191)">1</text>
<text x="288" y="212" transform="rotate(-90 288 212)">x1</text>
<text x="366" y="215">1-a97</text>
<text x="297" y="221" transform="rotate(-90 297 221)">INANGLE</text>
<text x="450" y="217">1-a97</text>
<text x="337" y="239" transform="rotate(-90 337 239)">6-1</text>
<text x="416" y="234">@ pl944</text>
<text x="438" y="239" transform="rotate(-90 438 239)">18-5</text>
<text x="411" y="249" transform="rotate(-90 411 249)">12-3</text>
<text x="416" y="249" transform="rotate(-90 416 249)">@ pl944</text>
<text x="578" y="249">8</text>
<text x="593" y="249">2</text>
<text x="302" y="253">4</text>
<text x="335" y="253">11-11</text>
<text x="422" y="253">11-11</text>
<text x="574" y="257">6</text>
<text x="595" y="257">1</text>
<text x="594" y="266">2</text>
<text x="310" y="273" transform="rotate(-90 310 273)">3</text>
<text x="411" y="273" transform="rotate(-90 411 273)">12-3</text>
<text x="416" y="273" transform="rotate(-90 416 273)">@ a97</text>
<text x="611" y="276">x1</text>
<text x="313" y="277">6-1</text>
<text x="372" y="277">6-2</text>
<text x="423" y="277">6-2</text>
<text x="453" y="277">6-1</text>
<text x="558" y="278" transform="rotate(-90 558 278)">4</text>
<text x="625" y="280" transform="rotate(-90 625 280)">2</text>
<text x="294" y="290">2</text>
<text x="423" y="300">(TYP)</text>
<text x="475" y="295" transform="rotate(-90 475 295)">24-4</text>
<text x="482" y="295">2</text>
<text x="564" y="299">1-pl944</text>
<text x="625" y="299" transform="rotate(-90 625 299)">2</text>
<text x="308" y="302">2</text>
<text x="355" y="303">4-</text>
<text x="362" y="303">Diax2A325N</text>
<text x="562" y="305">3 REQ'D</text>
<text x="615" y="305" transform="rotate(-90 615 305)">2</text>
<text x="342" y="310">(FINGER TIGHTEN TYP)</text>
<text x="477" y="306">2</text>
<text x="607" y="311" transform="rotate(-90 607 311)">2</text>
<text x="238" y="320">1-a839 NS/FS</text>
<text x="269" y="321" transform="rotate(-90 269 321)">Wp EL15-8</text>
<text x="533" y="320">3 SIDES</text>
<text x="599" y="320">1-pl450</text>
<text x="244" y="326">2</text>
<text x="253" y="326">GOL</text>
<text x="287" y="326" transform="rotate(-90 287 326)">3</text>
<text x="491" y="326" transform="rotate(-90 491 326)">3</text>
<text x="542" y="325">TYP</text>
<text x="599" y="326">3 REQ'D</text>
<text x="247" y="333">5</text>
<text x="255" y="333">C/C</text>
<text x="287" y="333" transform="rotate(-90 287 333)">3</text>
<text x="491" y="333" transform="rotate(-90 491 333)">3</text>
<text x="255" y="340">x1</text>
<text x="287" y="338" transform="rotate(-90 287 338)">3</text>
<text x="491" y="339" transform="rotate(-90 491 339)">3</text>
<text x="247" y="348">IN OSL</text>
<text x="287" y="345" transform="rotate(-90 287 345)">3</text>
<text x="491" y="345" transform="rotate(-90 491 345)">3</text>
<text x="584" y="344">02B1004</text>
<text x="287" y="352" transform="rotate(-90 287 352)">3</text>
<text x="491" y="352" transform="rotate(-90 491 352)">3</text>
<text x="293" y="370">2</text>
<text x="496" y="368">1-a839 NS/FS</text>
<text x="496" y="374">5</text>
<text x="503" y="374">C/C</text>
<text x="309" y="383">1</text>
<text x="286" y="394" transform="rotate(-90 286 394)">1</text>
<text x="277" y="402" transform="rotate(-90 277 402)">3</text>
<text x="286" y="409" transform="rotate(-90 286 409)">1</text>
<text x="383" y="425">02B1004</text>
<text x="377" y="453">W</text>
<text x="383" y="453">17</text>
<text x="391" y="453">x</text>
<text x="378" y="460">F</text>
<text x="383" y="460">6x</text>
<text x="378" y="468">K</text>
<text x="383" y="468">1</text>
<text x="391" y="468">x</text>
<text x="351" y="480">SHOPBOLTS (Unless Noted):</text>
<text x="353" y="487">10-</text>
<text x="363" y="487">Diax2 F1852N</text>
</g>
<g font-size="5">
<text x="745" y="450">THE INFORMATION NOTED HEREON THIS DRAWING IS THE</text>
<text x="745" y="456">PROPERTY OF STEEL FAB ENTERPRISES, INC.AND SHALL</text>
<text x="745" y="462">NOTED BE USED WITHOUT WRITTEN CONSENT.</text>
<text x="508" y="550">1/</text>
<text x="511" y="551">2</text>
<text x="515" y="568">13/</text>
<text x="520" y="570">16</text>
</g>
<g font-size="4.9">
<text x="707" y="31">ASSEMBLY</text>
<text x="725" y="31">TOTAL</text>
<text x="736" y="31">SUB-PIECE</text>
<text x="757" y="31">UNIT</text>
<text x="784" y="31">MATERIAL</text>
<text x="819" y="31">LENGTH</text>
<text x="847" y="31">REMARKS</text>
<text x="874" y="31">UNIT</text>
<text x="890" y="31">TOTAL</text>
<text x="710" y="37">MARK</text>
<text x="726" y="37">QTY</text>
<text x="740" y="37">MARK</text>
<text x="758" y="37">QTY</text>
<text x="781" y="37">DESCRIPTION</text>
<text x="814" y="37">FT</text>
<text x="823" y="37">IN</text>
<text x="873" y="37">WEIGHT</text>
<text x="889" y="37">WEIGHT</text>
<text x="706" y="44">02B1004</text>
<text x="728" y="44">ONE</text>
<text x="769" y="44">BEAM</text>
<text x="836" y="44">PNT</text>
<text x="877" y="44">1538</text>
<text x="891" y="44">1538</text>
<text x="731" y="50">1</text>
<text x="736" y="50">02B1004</text>
<text x="764" y="50">1</text>
<text x="769" y="50">W18x40</text>
<text x="816" y="50">24</text>
<text x="821" y="50">6</text>
<text x="836" y="50">A992</text>
<text x="879" y="50">982</text>
<text x="893" y="50">982</text>
<text x="731" y="57">2</text>
<text x="736" y="57">a97</text>
<text x="764" y="57">2</text>
<text x="769" y="57">L8x4x</text>
<text x="816" y="57">11</text>
<text x="821" y="57">11</text>
<text x="836" y="57">A36</text>
<text x="879" y="57">234</text>
<text x="893" y="57">469</text>
<text x="731" y="63">4</text>
<text x="736" y="63">a839</text>
<text x="764" y="63">4</text>
<text x="769" y="63">L4x4x</text>
<text x="818" y="63">1</text>
<text x="821" y="63">3</text>
<text x="836" y="63">A36</text>
<text x="880" y="63">10</text>
<text x="895" y="63">41</text>
<text x="731" y="69">3</text>
<text x="736" y="69">pl450</text>
<text x="764" y="69">3</text>
<text x="769" y="69">PL x4</text>
<text x="818" y="69">1</text>
<text x="821" y="69">4</text>
<text x="836" y="69">A36</text>
<text x="882" y="69">7</text>
<text x="895" y="69">21</text>
<text x="731" y="76">3</text>
<text x="736" y="76">pl944</text>
<text x="764" y="76">3</text>
<text x="769" y="76">PL x2</text>
<text x="818" y="76">1</text>
<text x="821" y="76">4</text>
<text x="836" y="76">A36</text>
<text x="882" y="76">5</text>
<text x="895" y="76">15</text>
<text x="731" y="82">4</text>
<text x="764" y="82">4</text>
<text x="772" y="82">DiaA325N</text>
<text x="818" y="82">0</text>
<text x="821" y="82">2</text>
<text x="882" y="82">1</text>
<text x="896" y="82">3</text>
<text x="729" y="88">10</text>
<text x="762" y="88">10</text>
<text x="772" y="88">DiaF1852N</text>
<text x="818" y="88">0</text>
<text x="821" y="88">2</text>
<text x="882" y="88">1</text>
<text x="896" y="88">6</text>
<text x="769" y="101">FIELDBOLTS</text>
<text x="729" y="107">10</text>
<text x="772" y="107">DiaF1852N</text>
<text x="818" y="107">0</text>
<text x="821" y="107">2</text>
<text x="729" y="114">10</text>
<text x="772" y="114">DiaF1852N</text>
<text x="818" y="114">0</text>
<text x="821" y="114">1</text>
</g>
<g font-size="4.7">
<text x="386" y="108">5/</text>
<text x="401" y="108">5/</text>
<text x="291" y="109">(-</text>
<text x="299" y="109">)</text>
<text x="389" y="110">8</text>
<text x="404" y="110">8</text>
<text x="483" y="109">(-</text>
<text x="490" y="109">)</text>
<text x="318" y="119">13/</text>
<text x="459" y="119">13/</text>
<text x="323" y="120">16</text>
<text x="463" y="120">16</text>
<text x="403" y="127">1/</text>
<text x="406" y="129">2</text>
<text x="415" y="127">1/</text>
<text x="417" y="129">2</text>
<text x="408" y="141" transform="rotate(-90 408 141)">16</text>
<text x="414" y="140" transform="rotate(-90 414 140)">16</text>
<text x="314" y="150" transform="rotate(-90 314 150)">16</text>
<text x="406" y="145" transform="rotate(-90 406 145)">13/</text>
<text x="413" y="145" transform="rotate(-90 413 145)">13/</text>
<text x="312" y="152" transform="rotate(-90 312 152)">5/</text>
<text x="337" y="161" transform="rotate(-90 337 161)">16</text>
<text x="411" y="161" transform="rotate(-90 411 161)">16</text>
<text x="439" y="161" transform="rotate(-90 439 161)">16</text>
<text x="335" y="164" transform="rotate(-90 335 164)">7/</text>
<text x="410" y="164" transform="rotate(-90 410 164)">7/</text>
<text x="437" y="164" transform="rotate(-90 437 164)">7/</text>
<text x="340" y="175">3/</text>
<text x="343" y="177">8</text>
<text x="418" y="174">3/</text>
<text x="421" y="176">8</text>
<text x="442" y="175">3/</text>
<text x="444" y="177">8</text>
<text x="280" y="189" transform="rotate(-90 280 189)">3/</text>
<text x="281" y="186" transform="rotate(-90 281 186)">4</text>
<text x="287" y="208" transform="rotate(-90 287 208)">7/</text>
<text x="289" y="205" transform="rotate(-90 289 205)">8</text>
<text x="289" y="215" transform="rotate(-90 289 215)">16</text>
<text x="287" y="220" transform="rotate(-90 287 220)">13/</text>
<text x="340" y="222">3/</text>
<text x="442" y="222">3/</text>
<text x="343" y="223">8</text>
<text x="425" y="227">3/</text>
<text x="444" y="223">8</text>
<text x="337" y="231" transform="rotate(-90 337 231)">16</text>
<text x="428" y="229">8</text>
<text x="437" y="232" transform="rotate(-90 437 232)">7/</text>
<text x="439" y="229" transform="rotate(-90 439 229)">16</text>
<text x="335" y="234" transform="rotate(-90 335 234)">7/</text>
<text x="411" y="239" transform="rotate(-90 411 239)">16</text>
<text x="410" y="242" transform="rotate(-90 410 242)">7/</text>
<text x="304" y="251">5/</text>
<text x="345" y="251">1/</text>
<text x="431" y="251">1/</text>
<text x="596" y="248">11/</text>
<text x="600" y="249">16</text>
<text x="307" y="253">16</text>
<text x="347" y="253">2</text>
<text x="434" y="253">2</text>
<text x="576" y="256">1/</text>
<text x="579" y="258">4</text>
<text x="597" y="256">3/</text>
<text x="599" y="258">4</text>
<text x="411" y="263" transform="rotate(-90 411 263)">16</text>
<text x="310" y="267" transform="rotate(-90 310 267)">16</text>
<text x="409" y="266" transform="rotate(-90 409 266)">5/</text>
<text x="576" y="265">3/</text>
<text x="579" y="267">16</text>
<text x="596" y="265">1/</text>
<text x="598" y="267">2</text>
<text x="309" y="271" transform="rotate(-90 309 271)">13/</text>
<text x="318" y="275">13/</text>
<text x="459" y="275">13/</text>
<text x="603" y="275">13/</text>
<text x="625" y="275" transform="rotate(-90 625 275)">2</text>
<text x="323" y="277">16</text>
<text x="463" y="277">16</text>
<text x="607" y="276">16</text>
<text x="624" y="278" transform="rotate(-90 624 278)">1/</text>
<text x="473" y="287" transform="rotate(-90 473 287)">5/</text>
<text x="475" y="285" transform="rotate(-90 475 285)">8</text>
<text x="296" y="289">1/</text>
<text x="299" y="290">2</text>
<text x="484" y="294">1/</text>
<text x="487" y="296">2</text>
<text x="624" y="297" transform="rotate(-90 624 297)">7/</text>
<text x="625" y="294" transform="rotate(-90 625 294)">8</text>
<text x="297" y="301">1/</text>
<text x="299" y="303">2</text>
<text x="358" y="302">3/</text>
<text x="360" y="304">4</text>
<text x="482" y="305">1/</text>
<text x="614" y="303" transform="rotate(-90 614 303)">7/</text>
<text x="616" y="300" transform="rotate(-90 616 300)">8</text>
<text x="484" y="307">2</text>
<text x="606" y="309" transform="rotate(-90 606 309)">7/</text>
<text x="608" y="306" transform="rotate(-90 608 306)">8</text>
<text x="559" y="317">1/</text>
<text x="563" y="319">4</text>
<text x="246" y="325">9/</text>
<text x="249" y="327">16</text>
<text x="559" y="325">1/</text>
<text x="563" y="326">4</text>
<text x="249" y="332">1/</text>
<text x="252" y="333">2</text>
<text x="248" y="338">13/</text>
<text x="252" y="340">16</text>
<text x="295" y="369">7/</text>
<text x="297" y="370">16</text>
<text x="498" y="373">1/</text>
<text x="501" y="375">2</text>
<text x="297" y="382">1/</text>
<text x="300" y="383">2</text>
<text x="311" y="382">15/</text>
<text x="315" y="383">16</text>
<text x="286" y="389" transform="rotate(-90 286 389)">4</text>
<text x="285" y="392" transform="rotate(-90 285 392)">3/</text>
<text x="276" y="400" transform="rotate(-90 276 400)">1/</text>
<text x="278" y="397" transform="rotate(-90 278 397)">2</text>
<text x="285" y="407" transform="rotate(-90 285 407)">3/</text>
<text x="286" y="404" transform="rotate(-90 286 404)">4</text>
<text x="387" y="451">7/</text>
<text x="389" y="453">8</text>
<text x="393" y="451">5/</text>
<text x="396" y="453">16</text>
<text x="387" y="459">1/</text>
<text x="389" y="461">2</text>
<text x="385" y="467">3/</text>
<text x="393" y="467">13/</text>
<text x="387" y="468">16</text>
<text x="397" y="468">16</text>
<text x="359" y="485">3/</text>
<text x="361" y="487">4</text>
</g>
<g font-size="4.2">
<text x="823" y="49">5/</text>
<text x="825" y="51">8</text>
<text x="776" y="56">1/</text>
<text x="778" y="57">2</text>
<text x="824" y="56">1/</text>
<text x="826" y="57">2</text>
<text x="776" y="62">5/</text>
<text x="778" y="63">16</text>
<text x="772" y="68">3/</text>
<text x="774" y="70">8</text>
<text x="823" y="68">11/</text>
<text x="826" y="70">16</text>
<text x="772" y="75">3/</text>
<text x="774" y="76">8</text>
<text x="778" y="75">7/</text>
<text x="780" y="76">8</text>
<text x="823" y="75">11/</text>
<text x="826" y="76">16</text>
<text x="769" y="81">3/</text>
<text x="770" y="82">4</text>
<text x="769" y="87">3/</text>
<text x="770" y="89">4</text>
<text x="769" y="106">3/</text>
<text x="770" y="108">4</text>
<text x="769" y="113">3/</text>
<text x="823" y="113">3/</text>
<text x="770" y="114">4</text>
<text x="825" y="114">4</text>
</g>
<g font-size="4">
<text x="294" y="108">3/</text>
<text x="296" y="110">16</text>
<text x="485" y="108">3/</text>
<text x="487" y="110">16</text>
</g>
<g font-size="3.7">
<text x="17" y="551" transform="rotate(-90 17 551)">03:33:06</text>
<text x="17" y="562" transform="rotate(-90 17 562)">2025</text>
<text x="17" y="570" transform="rotate(-90 17 570)">Jul 29</text>
<text x="17" y="593" transform="rotate(-90 17 593)">PRINTED ON</text>
</g>
</svg>
